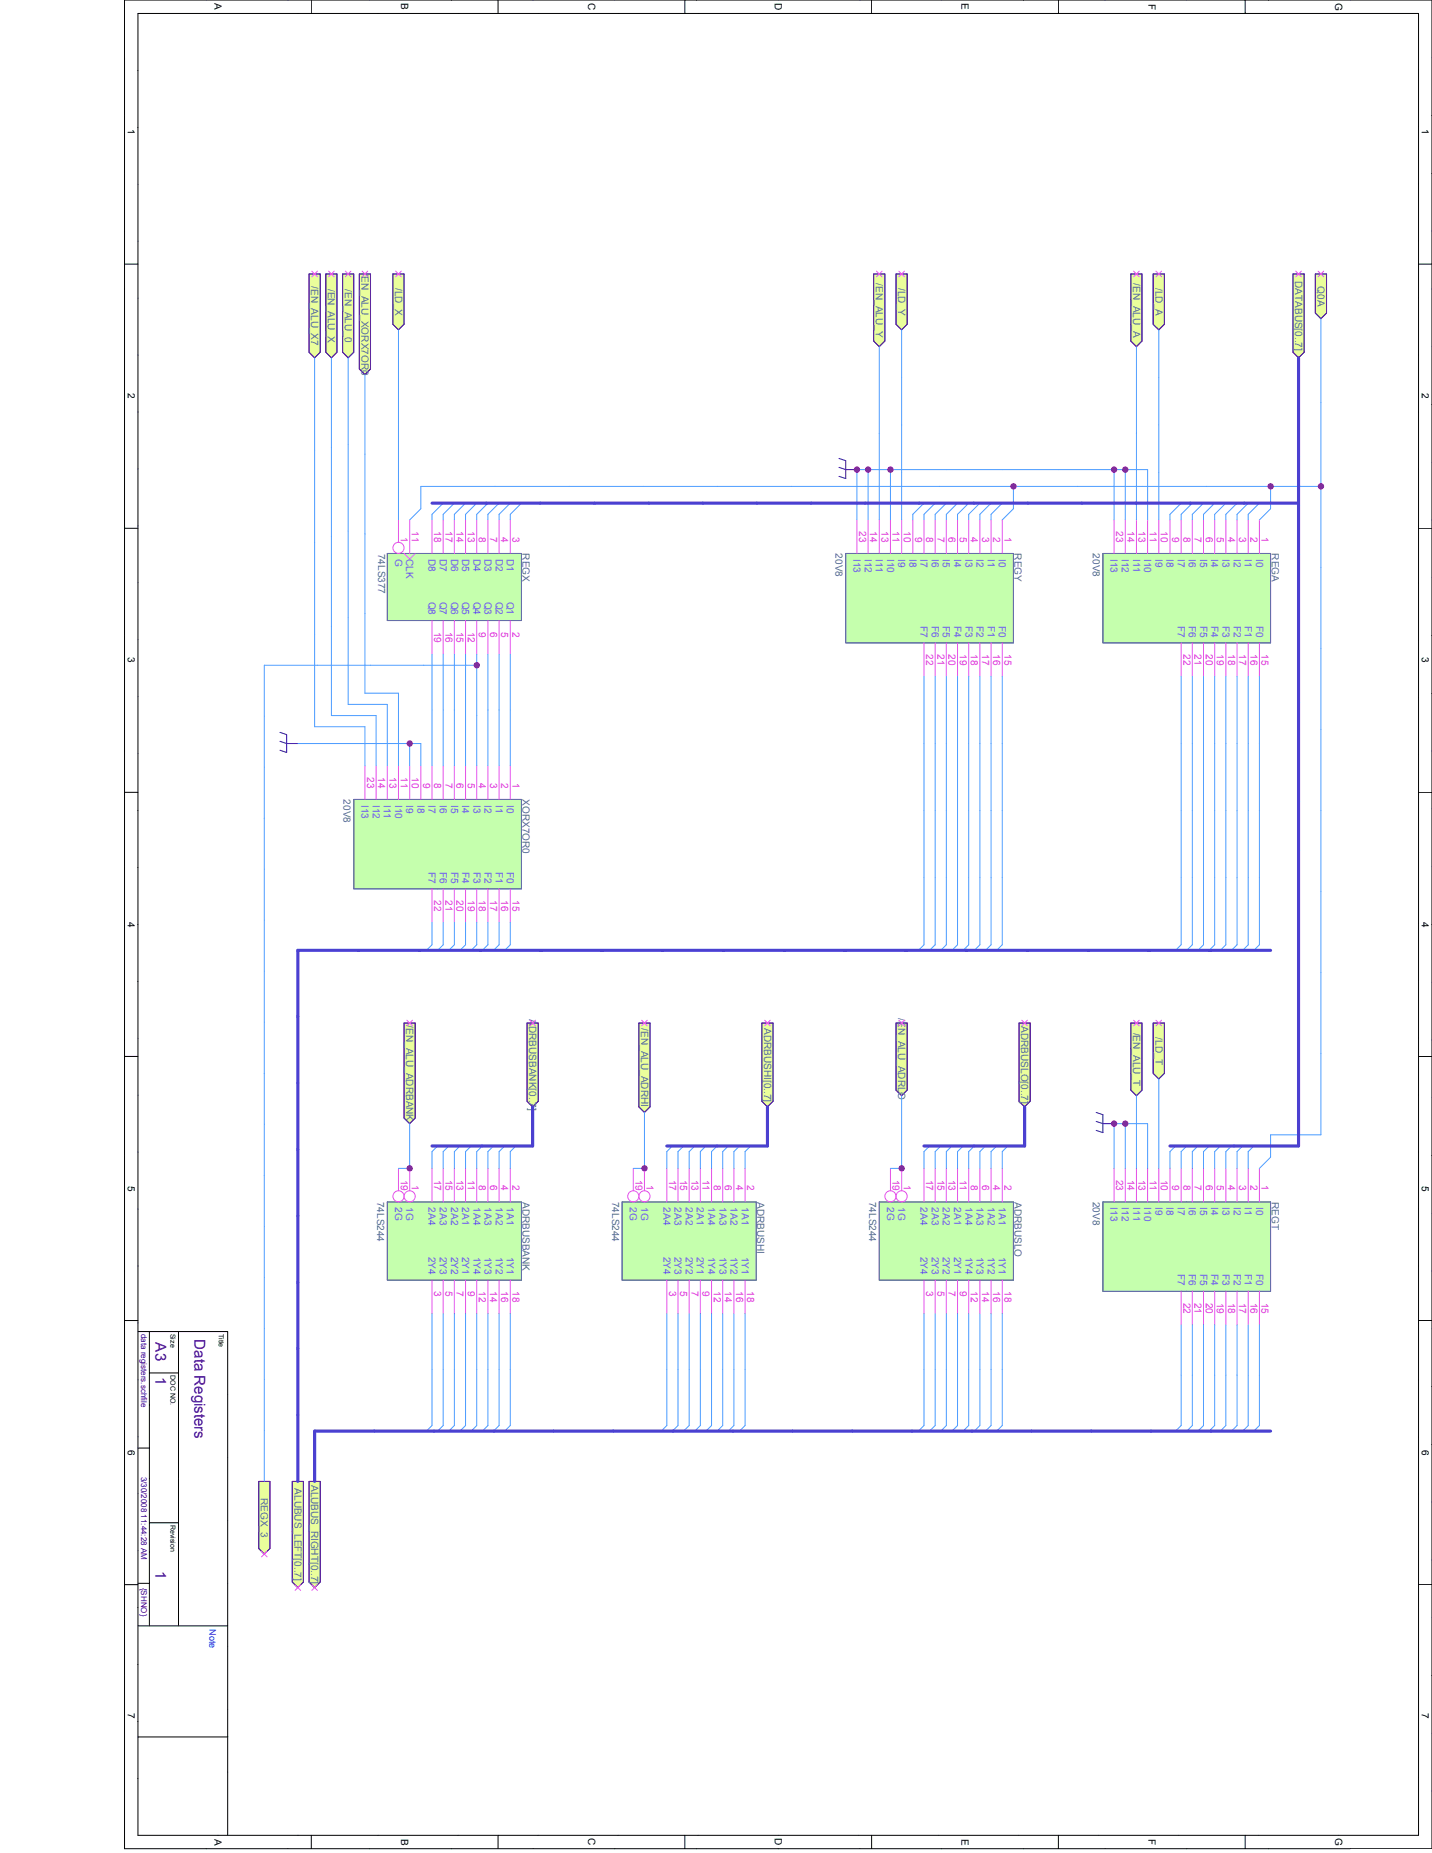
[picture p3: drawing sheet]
<svg xmlns="http://www.w3.org/2000/svg" width="216mm" height="279mm" viewBox="0 0 216 279" stroke-linecap="round" stroke-linejoin="round" font-family="sans-serif">
<g fill="none" stroke="#000" stroke-width=".15">
<path d="M18.8 0h197.1v278.8h-197.1zM20.8 2h193.1v274.7h-193.1zM46.9 0v2M75.1 0v2M103.3 0v2M131.4 0v2M159.6 0v2M187.7 0v2M18.8 39.8h2M213.9 39.8h2M18.8 79.7h2M213.9 79.7h2"/>
<path d="M18.8 119.5h2M213.9 119.5h2M18.8 159.3h2M213.9 159.3h2M18.8 199.1h2M213.9 199.1h2M20.8 200.8h13.5v75.9M20.8 218.3h1.7M22.5 200.8v44.3M22.5 207h4.4M26.9 200.8v44.3M18.8 238.9h2"/>
<path d="M20.8 238.7h1.7M22.5 229.6h4.4M213.9 238.9h2M20.8 245.1h13.5M20.8 261.9h13.6M46.9 276.7v2.1M75.1 276.7v2.1M103.3 276.7v2.1M131.4 276.7v2.1M159.6 276.7v2.1M187.7 276.7v2.1"/>
</g>
<path d="M22.5 245.1h.1M26.9 245.1h.1" fill="none" stroke="#31b34f" stroke-width=".15"/>
<path d="M166.3 83.5h25.3v13.4h-25.3z" fill-rule="evenodd" fill="#c5ffad"/>
<path d="M166.3 83.5h25.3v13.4h-25.3z" fill="none" stroke="#636ea1" stroke-width=".15"/>
<g fill="none" stroke="#e54fff" stroke-width=".15">
<path d="M168 78.4v5.1M169.7 78.4v5.1M171.3 78.4v5.1M173 78.4v5.1M174.7 78.4v5.1M176.4 78.4v5.1M178.1 78.4v5.1M179.8 78.4v5.1M181.5 78.4v5.1M183.1 78.4v5.1M184.8 78.4v5.1M186.5 78.4v5.1"/>
<path d="M188.2 78.4v5.1M189.9 78.4v5.1M178.1 96.9v5.1M179.8 96.9v5.1M181.5 96.9v5.1M183.1 96.9v5.1M184.8 96.9v5.1M186.5 96.9v5.1M188.2 96.9v5.1M189.9 96.9v5.1"/>
</g>
<path d="M127.5 83.5h25.3v13.4h-25.3z" fill-rule="evenodd" fill="#c5ffad"/>
<path d="M127.5 83.5h25.3v13.4h-25.3z" fill="none" stroke="#636ea1" stroke-width=".15"/>
<g fill="none" stroke="#e54fff" stroke-width=".15">
<path d="M129.2 78.4v5.1M130.9 78.4v5.1M132.6 78.4v5.1M134.3 78.4v5.1M135.9 78.4v5.1M137.6 78.4v5.1M139.3 78.4v5.1M141 78.4v5.1M142.7 78.4v5.1M144.4 78.4v5.1M146 78.4v5.1M147.7 78.4v5.1"/>
<path d="M149.4 78.4v5.1M151.1 78.4v5.1M139.3 96.9v5.1M141 96.9v5.1M142.7 96.9v5.1M144.4 96.9v5.1M146 96.9v5.1M147.7 96.9v5.1M149.4 96.9v5.1M151.1 96.9v5.1"/>
</g>
<path d="M166.3 181.2h25.3v13.5h-25.3z" fill-rule="evenodd" fill="#c5ffad"/>
<path d="M166.3 181.2h25.3v13.5h-25.3z" fill="none" stroke="#636ea1" stroke-width=".15"/>
<g fill="none" stroke="#e54fff" stroke-width=".15">
<path d="M168 176.2v5M169.7 176.2v5M171.3 176.2v5M173 176.2v5M174.7 176.2v5M176.4 176.2v5M178.1 176.2v5M179.8 176.2v5M181.5 176.2v5M183.1 176.2v5M184.8 176.2v5M186.5 176.2v5"/>
<path d="M188.2 176.2v5M189.9 176.2v5M178.1 194.7v5.1M179.8 194.7v5.1M181.5 194.7v5.1M183.1 194.7v5.1M184.8 194.7v5.1M186.5 194.7v5.1M188.2 194.7v5.1M189.9 194.7v5.1"/>
</g>
<path d="M132.6 181.2h20.2v11.8h-20.2z" fill-rule="evenodd" fill="#c5ffad"/>
<path d="M132.6 181.2h20.2v11.8h-20.2z" fill="none" stroke="#636ea1" stroke-width=".15"/>
<g fill="none" stroke="#e54fff" stroke-width=".15">
<path d="M134.3 176.2v3.3M135.9 176.2v3.3M139.3 176.2v5M141 176.2v5M142.7 176.2v5M144.4 176.2v5M146 176.2v5M147.7 176.2v5M149.4 176.2v5M151.1 176.2v5M139.3 193v5.1M141 193v5.1"/>
<path d="M142.7 193v5.1M144.4 193v5.1M146 193v5.1M147.7 193v5.1M149.4 193v5.1M151.1 193v5.1"/>
<circle cx="134.3" cy="180.4" r=".84"/>
<circle cx="135.9" cy="180.4" r=".84"/>
</g>
<path d="M93.8 181.2h20.2v11.8h-20.2z" fill-rule="evenodd" fill="#c5ffad"/>
<path d="M93.8 181.2h20.2v11.8h-20.2z" fill="none" stroke="#636ea1" stroke-width=".15"/>
<g fill="none" stroke="#e54fff" stroke-width=".15">
<path d="M95.5 176.2v3.3M97.2 176.2v3.3M100.5 176.2v5M102.2 176.2v5M103.9 176.2v5M105.6 176.2v5M107.3 176.2v5M109 176.2v5M110.6 176.2v5M112.3 176.2v5M100.5 193v5.1M102.2 193v5.1"/>
<path d="M103.9 193v5.1M105.6 193v5.1M107.3 193v5.1M109 193v5.1M110.6 193v5.1M112.3 193v5.1"/>
<circle cx="95.5" cy="180.4" r=".84"/>
<circle cx="97.2" cy="180.4" r=".84"/>
</g>
<path d="M58.4 181.2h20.2v11.8h-20.2z" fill-rule="evenodd" fill="#c5ffad"/>
<path d="M58.4 181.2h20.2v11.8h-20.2z" fill="none" stroke="#636ea1" stroke-width=".15"/>
<g fill="none" stroke="#e54fff" stroke-width=".15">
<path d="M60.1 176.2v3.3M61.8 176.2v3.3M65.1 176.2v5M66.8 176.2v5M68.5 176.2v5M70.2 176.2v5M71.9 176.2v5M73.6 176.2v5M75.2 176.2v5M76.9 176.2v5M65.1 193v5.1M66.8 193v5.1"/>
<path d="M68.5 193v5.1M70.2 193v5.1M71.9 193v5.1M73.6 193v5.1M75.2 193v5.1M76.9 193v5.1"/>
<circle cx="60.1" cy="180.4" r=".84"/>
<circle cx="61.8" cy="180.4" r=".84"/>
</g>
<path d="M58.4 83.5h20.2v10.1h-20.2z" fill-rule="evenodd" fill="#c5ffad"/>
<path d="M58.4 83.5h20.2v10.1h-20.2z" fill="none" stroke="#636ea1" stroke-width=".15"/>
<g fill="none" stroke="#e54fff" stroke-width=".15">
<path d="M60.1 78.4v3.4M61.8 78.4v5.1M65.1 78.4v5.1M66.8 78.4v5.1M68.5 78.4v5.1M70.2 78.4v5.1M71.9 78.4v5.1M73.6 78.4v5.1M75.2 78.4v5.1M76.9 78.4v5.1M60.9 83.5l.9 .8 .8-.8M65.1 93.6v5"/>
<path d="M66.8 93.6v5M68.5 93.6v5M70.2 93.6v5M71.9 93.6v5M73.6 93.6v5M75.2 93.6v5M76.9 93.6v5"/>
<circle cx="60.1" cy="82.6" r=".84"/>
</g>
<path d="M53.3 120.5h25.3v13.5h-25.3z" fill-rule="evenodd" fill="#c5ffad"/>
<path d="M53.3 120.5h25.3v13.5h-25.3z" fill="none" stroke="#636ea1" stroke-width=".15"/>
<g fill="none" stroke="#e54fff" stroke-width=".15">
<path d="M55 115.5v5M56.7 115.5v5M58.4 115.5v5M60.1 115.5v5M61.8 115.5v5M63.4 115.5v5M65.1 115.5v5M66.8 115.5v5M68.5 115.5v5M70.2 115.5v5M71.9 115.5v5M73.6 115.5v5"/>
<path d="M75.2 115.5v5M76.9 115.5v5M65.1 134v5.1M66.8 134v5.1M68.5 134v5.1M70.2 134v5.1M71.9 134v5.1M73.6 134v5.1M75.2 134v5.1M76.9 134v5.1"/>
</g>
<path d="M173.9 41.3h1.7v7.6l-.9 .8-.8-.8z" fill-rule="evenodd" fill="#eafe9b"/>
<path d="M173.9 41.3h1.7v7.6l-.9 .8-.8-.8z" fill="none" stroke="#58209d" stroke-width=".15"/>
<path d="M174.3 40.9l.8 .8M175.1 40.9l-.8 .8" fill="none" stroke="#e54fff" stroke-width=".15"/>
<path d="M135.1 41.3h1.7v7.6l-.9 .8-.8-.8z" fill-rule="evenodd" fill="#eafe9b"/>
<path d="M135.1 41.3h1.7v7.6l-.9 .8-.8-.8z" fill="none" stroke="#58209d" stroke-width=".15"/>
<path d="M135.5 40.9l.9 .8M136.4 40.9l-.9 .8" fill="none" stroke="#e54fff" stroke-width=".15"/>
<path d="M59.2 41.3h1.7v7.6l-.8 .8-.9-.8z" fill-rule="evenodd" fill="#eafe9b"/>
<path d="M59.2 41.3h1.7v7.6l-.8 .8-.9-.8z" fill="none" stroke="#58209d" stroke-width=".15"/>
<path d="M59.7 40.9l.8 .8M60.5 40.9l-.8 .8" fill="none" stroke="#e54fff" stroke-width=".15"/>
<path d="M170.5 41.3h1.7v10.1l-.9 .9-.8-.9z" fill-rule="evenodd" fill="#eafe9b"/>
<path d="M170.5 41.3h1.7v10.1l-.9 .9-.8-.9z" fill="none" stroke="#58209d" stroke-width=".15"/>
<path d="M170.9 40.9l.9 .8M171.8 40.9l-.9 .8" fill="none" stroke="#e54fff" stroke-width=".15"/>
<path d="M131.7 41.3h1.7v10.1l-.8 .9-.9-.9z" fill-rule="evenodd" fill="#eafe9b"/>
<path d="M131.7 41.3h1.7v10.1l-.8 .9-.9-.9z" fill="none" stroke="#58209d" stroke-width=".15"/>
<path d="M132.1 40.9l.9 .8M133 40.9l-.9 .8" fill="none" stroke="#e54fff" stroke-width=".15"/>
<path d="M170.5 154.3h1.7v10.1l-.9 .8-.8-.8z" fill-rule="evenodd" fill="#eafe9b"/>
<path d="M170.5 154.3h1.7v10.1l-.9 .8-.8-.8z" fill="none" stroke="#58209d" stroke-width=".15"/>
<path d="M170.9 153.8l.9 .9M171.8 153.8l-.9 .9" fill="none" stroke="#e54fff" stroke-width=".15"/>
<path d="M135.1 154.3h1.7v10.1l-.9 .8-.8-.8z" fill-rule="evenodd" fill="#eafe9b"/>
<path d="M135.1 154.3h1.7v10.1l-.9 .8-.8-.8z" fill="none" stroke="#58209d" stroke-width=".15"/>
<path d="M135.5 153.8l.9 .9M136.4 153.8l-.9 .9" fill="none" stroke="#e54fff" stroke-width=".15"/>
<path d="M96.3 154.3h1.7v12.6l-.8 .8-.9-.8z" fill-rule="evenodd" fill="#eafe9b"/>
<path d="M96.3 154.3h1.7v12.6l-.8 .8-.9-.8z" fill="none" stroke="#58209d" stroke-width=".15"/>
<path d="M96.7 153.8l.9 .9M97.6 153.8l-.9 .9" fill="none" stroke="#e54fff" stroke-width=".15"/>
<path d="M60.9 154.3h1.7v14.3l-.8 .8-.9-.8z" fill-rule="evenodd" fill="#eafe9b"/>
<path d="M60.9 154.3h1.7v14.3l-.8 .8-.9-.8z" fill="none" stroke="#58209d" stroke-width=".15"/>
<path d="M61.3 153.8l.9 .9M62.2 153.8l-.9 .9" fill="none" stroke="#e54fff" stroke-width=".15"/>
<path d="M173.9 154.3h1.7v7.5l-.9 .9-.8-.9z" fill-rule="evenodd" fill="#eafe9b"/>
<path d="M173.9 154.3h1.7v7.5l-.9 .9-.8-.9z" fill="none" stroke="#58209d" stroke-width=".15"/>
<path d="M174.3 153.8l.8 .9M175.1 153.8l-.8 .9" fill="none" stroke="#e54fff" stroke-width=".15"/>
<path d="M126.5 70.5l1 .3h1.7M126.5 69.1l1 .4v2.7l-1-.4M165.3 169.1l1 .3h1.7M165.3 167.7l1 .4v2.7l-1-.4" fill="none" stroke="#181a93" stroke-width=".15"/>
<path d="M46.6 223.4h1.7v15.1l-.9 .9-.8-.9z" fill-rule="evenodd" fill="#eafe9b"/>
<path d="M46.6 223.4h1.7v15.1l-.9 .9-.8-.9z" fill="none" stroke="#58209d" stroke-width=".15"/>
<path d="M47 239l.9 .8M47.9 239l-.9 .8" fill="none" stroke="#e54fff" stroke-width=".15"/>
<path d="M198.3 41.3h1.7v5.9l-.8 .9-.9-.9z" fill-rule="evenodd" fill="#eafe9b"/>
<path d="M198.3 41.3h1.7v5.9l-.8 .9-.9-.9z" fill="none" stroke="#58209d" stroke-width=".15"/>
<path d="M198.7 40.9l.9 .8M199.6 40.9l-.9 .8" fill="none" stroke="#e54fff" stroke-width=".15"/>
<path d="M46.6 41.3h1.7v11.8l-.9 .9-.8-.9z" fill-rule="evenodd" fill="#eafe9b"/>
<path d="M46.6 41.3h1.7v11.8l-.9 .9-.8-.9z" fill="none" stroke="#58209d" stroke-width=".15"/>
<path d="M47 40.9l.9 .8M47.9 40.9l-.9 .8" fill="none" stroke="#e54fff" stroke-width=".15"/>
<path d="M54.2 41.3h1.7v14.3l-.9 .9-.8-.9z" fill-rule="evenodd" fill="#eafe9b"/>
<path d="M54.2 41.3h1.7v14.3l-.9 .9-.8-.9z" fill="none" stroke="#58209d" stroke-width=".15"/>
<path d="M54.6 40.9l.8 .8M55.4 40.9l-.8 .8" fill="none" stroke="#e54fff" stroke-width=".15"/>
<path d="M49.1 41.3h1.7v11.8l-.8 .9-.9-.9z" fill-rule="evenodd" fill="#eafe9b"/>
<path d="M49.1 41.3h1.7v11.8l-.8 .9-.9-.9z" fill="none" stroke="#58209d" stroke-width=".15"/>
<path d="M49.5 40.9l.9 .8M50.4 40.9l-.9 .8" fill="none" stroke="#e54fff" stroke-width=".15"/>
<path d="M51.7 41.3h1.6v11.8l-.8 .9-.8-.9z" fill-rule="evenodd" fill="#eafe9b"/>
<path d="M51.7 41.3h1.6v11.8l-.8 .9-.8-.9z" fill="none" stroke="#58209d" stroke-width=".15"/>
<path d="M52.1 40.9l.8 .8M52.9 40.9l-.8 .8" fill="none" stroke="#e54fff" stroke-width=".15"/>
<path d="M42.2 111.8l1 .3h1.7M42.2 110.4l1 .4v2.7l-1-.4" fill="none" stroke="#181a93" stroke-width=".15"/>
<path d="M44.1 223.4h1.6v15.1l-.8 .9-.8-.9z" fill-rule="evenodd" fill="#eafe9b"/>
<path d="M44.1 223.4h1.6v15.1l-.8 .9-.8-.9z" fill="none" stroke="#58209d" stroke-width=".15"/>
<path d="M44.5 239l.8 .8M45.3 239l-.8 .8" fill="none" stroke="#e54fff" stroke-width=".15"/>
<path d="M39 223.4h1.7v10.1l-.9 .8-.8-.8z" fill-rule="evenodd" fill="#eafe9b"/>
<path d="M39 223.4h1.7v10.1l-.9 .8-.8-.8z" fill="none" stroke="#58209d" stroke-width=".15"/>
<path d="M39.4 233.9l.9 .8M40.3 233.9l-.9 .8" fill="none" stroke="#e54fff" stroke-width=".15"/>
<path d="M194.9 41.3h1.7v11.8l-.8 .9-.9-.9z" fill-rule="evenodd" fill="#eafe9b"/>
<path d="M194.9 41.3h1.7v11.8l-.8 .9-.9-.9z" fill="none" stroke="#58209d" stroke-width=".15"/>
<path d="M195.4 40.9l.8 .8M196.2 40.9l-.8 .8" fill="none" stroke="#e54fff" stroke-width=".15"/>
<path d="M79.5 154.3h1.6v11.8l-.8 .8-.8-.8z" fill-rule="evenodd" fill="#eafe9b"/>
<path d="M79.5 154.3h1.6v11.8l-.8 .8-.8-.8z" fill="none" stroke="#58209d" stroke-width=".15"/>
<path d="M79.9 153.8l.8 .9M80.7 153.8l-.8 .9" fill="none" stroke="#e54fff" stroke-width=".15"/>
<path d="M114.9 154.3h1.7v11.8l-.9 .8-.8-.8z" fill-rule="evenodd" fill="#eafe9b"/>
<path d="M114.9 154.3h1.7v11.8l-.9 .8-.8-.8z" fill="none" stroke="#58209d" stroke-width=".15"/>
<path d="M115.3 153.8l.8 .9M116.1 153.8l-.8 .9" fill="none" stroke="#e54fff" stroke-width=".15"/>
<path d="M153.6 154.3h1.7v11.8l-.8 .8-.9-.8z" fill-rule="evenodd" fill="#eafe9b"/>
<path d="M153.6 154.3h1.7v11.8l-.8 .8-.9-.8z" fill="none" stroke="#58209d" stroke-width=".15"/>
<path d="M154.1 153.8l.8 .9M154.9 153.8l-.8 .9" fill="none" stroke="#e54fff" stroke-width=".15"/>
<g fill="none" stroke="#4b9cff" stroke-width=".15">
<path d="M47.4 54v55.6h7.6v5.9M50 54v53.9h6.7v7.6M52.5 54v52.2h5.9v9.3M55 56.5v48h5.1v11M60.1 49.7v28.7M132.6 52.3v26.1M135.9 49.7v28.7M171.3 52.3v26.1M174.7 49.7v28.7M199.2 48.1v123h-7.6v3.4l-1.7 1.7M66.8 75.9l-1.7 1.7v.8M68.5 75.9l-1.7 1.7v.8"/>
<path d="M70.2 75.9l-1.7 1.7v.8M71.9 75.9l-1.7 1.7v.8M73.6 75.9l-1.7 1.7v.8M75.2 75.9l-1.6 1.7v.8M76.9 75.9l-1.7 1.7v.8M78.6 75.9l-1.7 1.7v.8M129.2 78.4v-7.6h43.8v7.6M130.9 70.8v7.6M134.3 70.8v7.6M139.3 75.9l-1.7 1.7v.8M141 75.9l-1.7 1.7v.8M142.7 75.9l-1.7 1.7v.8"/>
<path d="M144.4 75.9l-1.7 1.7v.8M146 75.9l-1.6 1.7v.8M147.7 75.9l-1.7 1.7v.8M149.4 75.9l-1.7 1.7v.8M151.1 75.9l-1.7 1.7v.8M152.8 73.3v3.4l-1.7 1.7M168 70.8v7.6M169.7 70.8v7.6M178.1 75.9l-1.7 1.7v.8M179.8 75.9l-1.7 1.7v.8M181.5 75.9l-1.7 1.7v.8M183.1 75.9l-1.6 1.7v.8"/>
<path d="M184.8 75.9l-1.7 1.7v.8M186.5 75.9l-1.7 1.7v.8M188.2 75.9l-1.7 1.7v.8M189.9 75.9l-1.7 1.7v.8M191.6 73.3v3.4l-1.7 1.7M199.2 73.3h-135.8v3.4l-1.6 1.7M65.1 98.6v16.9M66.8 98.6v16.9M68.5 98.6v16.9M70.2 98.6v16.9M71.9 98.6v16.9M73.6 98.6v16.9"/>
<path d="M75.2 98.6v16.9M76.9 98.6v16.9M44.9 112.1h18.5v3.4M61.8 112.1v3.4M71.9 100.3h-32.1v123.1M139.3 102v40.5l-.8 .8M141 102v40.5l-.8 .8M142.7 102v40.5l-.9 .8M144.4 102v40.5l-.9 .8M146 102v40.5l-.8 .8M147.7 102v40.5l-.8 .8M149.4 102v40.5l-.8 .8"/>
<path d="M151.1 102v40.5l-.8 .8M178.1 102v40.5l-.9 .8M179.8 102v40.5l-.9 .8M181.5 102v40.5l-.9 .8M183.1 102v40.5l-.8 .8M184.8 102v40.5l-.8 .8M186.5 102v40.5l-.8 .8M188.2 102v40.5l-.8 .8M189.9 102v40.5l-.9 .8M65.1 139.1v3.4l-.8 .8M66.8 139.1v3.4l-.8 .8M68.5 139.1v3.4l-.8 .8"/>
<path d="M70.2 139.1v3.4l-.8 .8M71.9 139.1v3.4l-.9 .8M73.6 139.1v3.4l-.9 .8M75.2 139.1v3.4l-.8 .8M76.9 139.1v3.4l-.8 .8M61.8 169.4v6.8h-1.7M66 172.8l-.9 .8v2.6M67.7 172.8l-.9 .8v2.6M69.4 172.8l-.9 .8v2.6M71 172.8l-.8 .8v2.6M72.7 172.8l-.8 .8v2.6M74.4 172.8l-.8 .8v2.6"/>
<path d="M76.1 172.8l-.9 .8v2.6M77.8 172.8l-.9 .8v2.6M97.2 167.7v8.5h-1.7M101.4 172.8l-.9 .8v2.6M103.1 172.8l-.9 .8v2.6M104.8 172.8l-.9 .8v2.6M106.4 172.8l-.8 .8v2.6M108.1 172.8l-.8 .8v2.6M109.8 172.8l-.8 .8v2.6M111.5 172.8l-.9 .8v2.6M113.2 172.8l-.9 .8v2.6M135.9 165.2v11h-1.6"/>
<path d="M140.2 172.8l-.9 .8v2.6M141.8 172.8l-.8 .8v2.6M143.5 172.8l-.8 .8v2.6M145.2 172.8l-.8 .8v2.6M146.9 172.8l-.9 .8v2.6M148.6 172.8l-.9 .8v2.6M150.3 172.8l-.9 .8v2.6M152 172.8l-.9 .8v2.6M168 176.2v-6.8h5v6.8M169.7 169.4v6.8M171.3 165.2v11M174.7 162.7v13.5"/>
<path d="M177.2 172.8l-.8 .8v2.6M178.9 172.8l-.8 .8v2.6M180.6 172.8l-.8 .8v2.6M182.3 172.8l-.8 .8v2.6M184 172.8l-.9 .8v2.6M185.7 172.8l-.9 .8v2.6M187.4 172.8l-.9 .8v2.6M189 172.8l-.8 .8v2.6M65.1 198.1v16.8l-.8 .9M66.8 198.1v16.8l-.8 .9M68.5 198.1v16.8l-.8 .9M70.2 198.1v16.8l-.8 .9"/>
<path d="M71.9 198.1v16.8l-.9 .9M73.6 198.1v16.8l-.9 .9M75.2 198.1v16.8l-.8 .9M76.9 198.1v16.8l-.8 .9M100.5 198.1v16.8l-.8 .9M102.2 198.1v16.8l-.8 .9M103.9 198.1v16.8l-.8 .9M105.6 198.1v16.8l-.8 .9M107.3 198.1v16.8l-.9 .9M109 198.1v16.8l-.9 .9M110.6 198.1v16.8l-.8 .9M112.3 198.1v16.8l-.8 .9"/>
<path d="M139.3 198.1v16.8l-.8 .9M141 198.1v16.8l-.8 .9M142.7 198.1v16.8l-.9 .9M144.4 198.1v16.8l-.9 .9M146 198.1v16.8l-.8 .9M147.7 198.1v16.8l-.8 .9M149.4 198.1v16.8l-.8 .9M151.1 198.1v16.8l-.8 .9M178.1 199.8v15.1l-.9 .9M179.8 199.8v15.1l-.9 .9M181.5 199.8v15.1l-.9 .9M183.1 199.8v15.1l-.8 .9"/>
<path d="M184.8 199.8v15.1l-.8 .9M186.5 199.8v15.1l-.8 .9M188.2 199.8v15.1l-.8 .9M189.9 199.8v15.1l-.9 .9"/>
</g>
<path d="M195.8 54v118.8h-19.4M65.1 75.9h130.7M191.6 143.3h-146.7v80.1M80.3 166.9v5.9h-15.2M115.7 166.9v5.9h-15.2M154.5 166.9v5.9h-15.2M191.6 215.8h-144.2v7.6" fill="none" stroke="#4b40d0" stroke-width=".47"/>
<circle cx="152.8" cy="73.3" r=".4" fill="#bf0a85"/>
<circle cx="152.8" cy="73.3" r=".4" fill="none" stroke="#bf0a85" stroke-width=".15"/>
<circle cx="191.6" cy="73.3" r=".4" fill="#bf0a85"/>
<circle cx="191.6" cy="73.3" r=".4" fill="none" stroke="#bf0a85" stroke-width=".15"/>
<circle cx="199.2" cy="73.3" r=".4" fill="#bf0a85"/>
<circle cx="199.2" cy="73.3" r=".4" fill="none" stroke="#bf0a85" stroke-width=".15"/>
<circle cx="61.8" cy="176.2" r=".4" fill="#bf0a85"/>
<circle cx="61.8" cy="176.2" r=".4" fill="none" stroke="#bf0a85" stroke-width=".15"/>
<circle cx="97.2" cy="176.2" r=".4" fill="#bf0a85"/>
<circle cx="97.2" cy="176.2" r=".4" fill="none" stroke="#bf0a85" stroke-width=".15"/>
<circle cx="135.9" cy="176.2" r=".4" fill="#bf0a85"/>
<circle cx="135.9" cy="176.2" r=".4" fill="none" stroke="#bf0a85" stroke-width=".15"/>
<circle cx="169.7" cy="70.8" r=".4" fill="#bf0a85"/>
<circle cx="169.7" cy="70.8" r=".4" fill="none" stroke="#bf0a85" stroke-width=".15"/>
<circle cx="168" cy="70.8" r=".4" fill="#bf0a85"/>
<circle cx="168" cy="70.8" r=".4" fill="none" stroke="#bf0a85" stroke-width=".15"/>
<circle cx="134.3" cy="70.8" r=".4" fill="#bf0a85"/>
<circle cx="134.3" cy="70.8" r=".4" fill="none" stroke="#bf0a85" stroke-width=".15"/>
<circle cx="130.9" cy="70.8" r=".4" fill="#bf0a85"/>
<circle cx="130.9" cy="70.8" r=".4" fill="none" stroke="#bf0a85" stroke-width=".15"/>
<circle cx="129.2" cy="70.8" r=".4" fill="#bf0a85"/>
<circle cx="129.2" cy="70.8" r=".4" fill="none" stroke="#bf0a85" stroke-width=".15"/>
<circle cx="169.7" cy="169.4" r=".4" fill="#bf0a85"/>
<circle cx="169.7" cy="169.4" r=".4" fill="none" stroke="#bf0a85" stroke-width=".15"/>
<circle cx="168" cy="169.4" r=".4" fill="#bf0a85"/>
<circle cx="168" cy="169.4" r=".4" fill="none" stroke="#bf0a85" stroke-width=".15"/>
<circle cx="61.8" cy="112.1" r=".4" fill="#bf0a85"/>
<circle cx="61.8" cy="112.1" r=".4" fill="none" stroke="#bf0a85" stroke-width=".15"/>
<circle cx="71.9" cy="100.3" r=".4" fill="#bf0a85"/>
<circle cx="71.9" cy="100.3" r=".4" fill="none" stroke="#bf0a85" stroke-width=".15"/>
<g font-size="2.3" fill="#420084">
<text x="23.4" y="202.4" transform="rotate(90 23.4 202.4)">A3</text>
<text x="29.3" y="202" transform="rotate(90 29.3 202)">Data Registers</text>
<text x="23.4" y="207.7" transform="rotate(90 23.4 207.7)">1</text>
<text x="23.4" y="236.9" transform="rotate(90 23.4 236.9)">1</text>
</g>
<g font-size="1.5">
<text x="32.3" y=".5" transform="rotate(90 32.3 .5)">A</text>
<text x="60.5" y=".5" transform="rotate(90 60.5 .5)">B</text>
<text x="88.7" y=".5" transform="rotate(90 88.7 .5)">C</text>
<text x="116.8" y=".5" transform="rotate(90 116.8 .5)">D</text>
<text x="145" y=".5" transform="rotate(90 145 .5)">E</text>
<text x="173.1" y=".6" transform="rotate(90 173.1 .6)">F</text>
<text x="201.3" y=".4" transform="rotate(90 201.3 .4)">G</text>
<text x="19.3" y="19.5" transform="rotate(90 19.3 19.5)">1</text>
<text x="214.4" y="19.5" transform="rotate(90 214.4 19.5)">1</text>
<text x="19.3" y="59.3" transform="rotate(90 19.3 59.3)">2</text>
<text x="214.4" y="59.3" transform="rotate(90 214.4 59.3)">2</text>
<text x="19.3" y="99.1" transform="rotate(90 19.3 99.1)">3</text>
<text x="214.4" y="99.1" transform="rotate(90 214.4 99.1)">3</text>
<text x="19.3" y="139" transform="rotate(90 19.3 139)">4</text>
<text x="214.4" y="139" transform="rotate(90 214.4 139)">4</text>
<text x="19.3" y="178.8" transform="rotate(90 19.3 178.8)">5</text>
<text x="214.4" y="178.8" transform="rotate(90 214.4 178.8)">5</text>
<text x="19.3" y="218.6" transform="rotate(90 19.3 218.6)">6</text>
<text x="214.4" y="218.6" transform="rotate(90 214.4 218.6)">6</text>
<text x="19.3" y="258.2" transform="rotate(90 19.3 258.2)">7</text>
<text x="214.4" y="258.2" transform="rotate(90 214.4 258.2)">7</text>
<text x="32.3" y="277.2" transform="rotate(90 32.3 277.2)">A</text>
<text x="60.5" y="277.2" transform="rotate(90 60.5 277.2)">B</text>
<text x="88.7" y="277.2" transform="rotate(90 88.7 277.2)">C</text>
<text x="116.8" y="277.2" transform="rotate(90 116.8 277.2)">D</text>
<text x="145" y="277.2" transform="rotate(90 145 277.2)">E</text>
<text x="173.1" y="277.3" transform="rotate(90 173.1 277.3)">F</text>
<text x="201.3" y="277.2" transform="rotate(90 201.3 277.2)">G</text>
</g>
<g font-size="1.5" fill="#546e96">
<text x="54.5" y="41.2" transform="rotate(90 54.5 41.2)">/EN_ALU_XORX7OR0</text>
<text x="46.9" y="43.1" transform="rotate(90 46.9 43.1)">/EN_ALU_X7</text>
<text x="49.5" y="43.6" transform="rotate(90 49.5 43.6)">/EN_ALU_X</text>
<text x="52" y="43.6" transform="rotate(90 52 43.6)">/EN_ALU_0</text>
<text x="59.6" y="43.4" transform="rotate(90 59.6 43.4)">/LD_X</text>
<text x="132.1" y="42.7" transform="rotate(90 132.1 42.7)">/EN_ALU_Y</text>
<text x="135.4" y="43.4" transform="rotate(90 135.4 43.4)">/LD_Y</text>
<text x="170.8" y="42.7" transform="rotate(90 170.8 42.7)">/EN_ALU_A</text>
<text x="174.2" y="43.4" transform="rotate(90 174.2 43.4)">/LD_A</text>
<text x="195.3" y="42.4" transform="rotate(90 195.3 42.4)">DATABUS[0..7]</text>
<text x="198.6" y="43.2" transform="rotate(90 198.6 43.2)">Q0A</text>
<text x="57" y="83.5" transform="rotate(90 57 83.5)">74LS377</text>
<text x="78.8" y="83.5" transform="rotate(90 78.8 83.5)">REGX</text>
<text x="126" y="83.5" transform="rotate(90 126 83.5)">20V8</text>
<text x="153" y="83.5" transform="rotate(90 153 83.5)">REGY</text>
<text x="164.8" y="83.5" transform="rotate(90 164.8 83.5)">20V8</text>
<text x="191.7" y="83.5" transform="rotate(90 191.7 83.5)">REGA</text>
<text x="51.8" y="120.5" transform="rotate(90 51.8 120.5)">20V8</text>
<text x="78.8" y="120.5" transform="rotate(90 78.8 120.5)">XORX7OR0</text>
<text x="61.2" y="154.6" transform="rotate(90 61.2 154.6)">/EN_ALU_ADRBANK</text>
<text x="79.8" y="153.7" transform="rotate(90 79.8 153.7)">ADRBUSBANK[0..7]</text>
<text x="96.6" y="155.1" transform="rotate(90 96.6 155.1)">/EN_ALU_ADRHI</text>
<text x="115.2" y="155" transform="rotate(90 115.2 155)">ADRBUSHI[0..7]</text>
<text x="135.4" y="153.6" transform="rotate(90 135.4 153.6)">/EN_ALU_ADRLO</text>
<text x="154" y="154.7" transform="rotate(90 154 154.7)">ADRBUSLO[0..7]</text>
<text x="170.8" y="155.7" transform="rotate(90 170.8 155.7)">/EN_ALU_T</text>
<text x="174.2" y="156.4" transform="rotate(90 174.2 156.4)">/LD_T</text>
<text x="56.9" y="181.2" transform="rotate(90 56.9 181.2)">74LS244</text>
<text x="78.8" y="181.2" transform="rotate(90 78.8 181.2)">ADRBUSBANK</text>
<text x="92.3" y="181.2" transform="rotate(90 92.3 181.2)">74LS244</text>
<text x="114.2" y="181.2" transform="rotate(90 114.2 181.2)">ADRBUSHI</text>
<text x="131" y="181.2" transform="rotate(90 131 181.2)">74LS244</text>
<text x="153" y="181.2" transform="rotate(90 153 181.2)">ADRBUSLO</text>
<text x="164.8" y="181.2" transform="rotate(90 164.8 181.2)">20V8</text>
<text x="191.7" y="181.2" transform="rotate(90 191.7 181.2)">REGT</text>
<text x="39.3" y="225.9" transform="rotate(90 39.3 225.9)">REGX_3</text>
<text x="44.4" y="224.4" transform="rotate(90 44.4 224.4)">ALUBUS_LEFT[0..7]</text>
<text x="46.9" y="223.9" transform="rotate(90 46.9 223.9)">ALUBUS_RIGHT[0..7]</text>
</g>
<g font-size="1.5" fill="#df38af">
<text x="60.4" y="80.9" transform="rotate(90 60.4 80.9)">1</text>
<text x="62.1" y="80.1" transform="rotate(90 62.1 80.1)">11</text>
<text x="65.5" y="80.1" transform="rotate(90 65.5 80.1)">18</text>
<text x="67.2" y="80.1" transform="rotate(90 67.2 80.1)">17</text>
<text x="68.8" y="80.1" transform="rotate(90 68.8 80.1)">14</text>
<text x="70.5" y="80.1" transform="rotate(90 70.5 80.1)">13</text>
<text x="72.2" y="80.9" transform="rotate(90 72.2 80.9)">8</text>
<text x="73.9" y="80.9" transform="rotate(90 73.9 80.9)">7</text>
<text x="75.6" y="80.9" transform="rotate(90 75.6 80.9)">4</text>
<text x="77.3" y="80.9" transform="rotate(90 77.3 80.9)">3</text>
<text x="129.5" y="80.1" transform="rotate(90 129.5 80.1)">23</text>
<text x="131.2" y="80.1" transform="rotate(90 131.2 80.1)">14</text>
<text x="132.9" y="80.1" transform="rotate(90 132.9 80.1)">13</text>
<text x="134.6" y="80.1" transform="rotate(90 134.6 80.1)">11</text>
<text x="136.3" y="80.1" transform="rotate(90 136.3 80.1)">10</text>
<text x="138" y="80.9" transform="rotate(90 138 80.9)">9</text>
<text x="139.6" y="80.9" transform="rotate(90 139.6 80.9)">8</text>
<text x="141.3" y="80.9" transform="rotate(90 141.3 80.9)">7</text>
<text x="143" y="80.9" transform="rotate(90 143 80.9)">6</text>
<text x="144.7" y="80.9" transform="rotate(90 144.7 80.9)">5</text>
<text x="146.4" y="80.9" transform="rotate(90 146.4 80.9)">4</text>
<text x="148.1" y="80.9" transform="rotate(90 148.1 80.9)">3</text>
<text x="149.8" y="80.9" transform="rotate(90 149.8 80.9)">2</text>
<text x="151.4" y="80.9" transform="rotate(90 151.4 80.9)">1</text>
<text x="168.3" y="80.1" transform="rotate(90 168.3 80.1)">23</text>
<text x="170" y="80.1" transform="rotate(90 170 80.1)">14</text>
<text x="171.7" y="80.1" transform="rotate(90 171.7 80.1)">13</text>
<text x="173.4" y="80.1" transform="rotate(90 173.4 80.1)">11</text>
<text x="175" y="80.1" transform="rotate(90 175 80.1)">10</text>
<text x="176.7" y="80.9" transform="rotate(90 176.7 80.9)">9</text>
<text x="178.4" y="80.9" transform="rotate(90 178.4 80.9)">8</text>
<text x="180.1" y="80.9" transform="rotate(90 180.1 80.9)">7</text>
<text x="181.8" y="80.9" transform="rotate(90 181.8 80.9)">6</text>
<text x="183.5" y="80.9" transform="rotate(90 183.5 80.9)">5</text>
<text x="185.2" y="80.9" transform="rotate(90 185.2 80.9)">4</text>
<text x="186.8" y="80.9" transform="rotate(90 186.8 80.9)">3</text>
<text x="188.5" y="80.9" transform="rotate(90 188.5 80.9)">2</text>
<text x="190.2" y="80.9" transform="rotate(90 190.2 80.9)">1</text>
<text x="65.5" y="95.3" transform="rotate(90 65.5 95.3)">19</text>
<text x="67.2" y="95.3" transform="rotate(90 67.2 95.3)">16</text>
<text x="68.8" y="95.3" transform="rotate(90 68.8 95.3)">15</text>
<text x="70.5" y="95.3" transform="rotate(90 70.5 95.3)">12</text>
<text x="72.2" y="95.3" transform="rotate(90 72.2 95.3)">9</text>
<text x="73.9" y="95.3" transform="rotate(90 73.9 95.3)">6</text>
<text x="75.6" y="95.3" transform="rotate(90 75.6 95.3)">5</text>
<text x="77.3" y="95.3" transform="rotate(90 77.3 95.3)">2</text>
<text x="139.6" y="98.6" transform="rotate(90 139.6 98.6)">22</text>
<text x="141.3" y="98.6" transform="rotate(90 141.3 98.6)">21</text>
<text x="143" y="98.6" transform="rotate(90 143 98.6)">20</text>
<text x="144.7" y="98.6" transform="rotate(90 144.7 98.6)">19</text>
<text x="146.4" y="98.6" transform="rotate(90 146.4 98.6)">18</text>
<text x="148.1" y="98.6" transform="rotate(90 148.1 98.6)">17</text>
<text x="149.8" y="98.6" transform="rotate(90 149.8 98.6)">16</text>
<text x="151.4" y="98.6" transform="rotate(90 151.4 98.6)">15</text>
<text x="178.4" y="98.6" transform="rotate(90 178.4 98.6)">22</text>
<text x="180.1" y="98.6" transform="rotate(90 180.1 98.6)">21</text>
<text x="181.8" y="98.6" transform="rotate(90 181.8 98.6)">20</text>
<text x="183.5" y="98.6" transform="rotate(90 183.5 98.6)">19</text>
<text x="185.2" y="98.6" transform="rotate(90 185.2 98.6)">18</text>
<text x="186.8" y="98.6" transform="rotate(90 186.8 98.6)">17</text>
<text x="188.5" y="98.6" transform="rotate(90 188.5 98.6)">16</text>
<text x="190.2" y="98.6" transform="rotate(90 190.2 98.6)">15</text>
<text x="55.4" y="117.2" transform="rotate(90 55.4 117.2)">23</text>
<text x="57" y="117.2" transform="rotate(90 57 117.2)">14</text>
<text x="58.7" y="117.2" transform="rotate(90 58.7 117.2)">13</text>
<text x="60.4" y="117.2" transform="rotate(90 60.4 117.2)">11</text>
<text x="62.1" y="117.2" transform="rotate(90 62.1 117.2)">10</text>
<text x="63.8" y="118" transform="rotate(90 63.8 118)">9</text>
<text x="65.5" y="118" transform="rotate(90 65.5 118)">8</text>
<text x="67.2" y="118" transform="rotate(90 67.2 118)">7</text>
<text x="68.8" y="118" transform="rotate(90 68.8 118)">6</text>
<text x="70.5" y="118" transform="rotate(90 70.5 118)">5</text>
<text x="72.2" y="118" transform="rotate(90 72.2 118)">4</text>
<text x="73.9" y="118" transform="rotate(90 73.9 118)">3</text>
<text x="75.6" y="118" transform="rotate(90 75.6 118)">2</text>
<text x="77.3" y="118" transform="rotate(90 77.3 118)">1</text>
<text x="65.5" y="135.7" transform="rotate(90 65.5 135.7)">22</text>
<text x="67.2" y="135.7" transform="rotate(90 67.2 135.7)">21</text>
<text x="68.8" y="135.7" transform="rotate(90 68.8 135.7)">20</text>
<text x="70.5" y="135.7" transform="rotate(90 70.5 135.7)">19</text>
<text x="72.2" y="135.7" transform="rotate(90 72.2 135.7)">18</text>
<text x="73.9" y="135.7" transform="rotate(90 73.9 135.7)">17</text>
<text x="75.6" y="135.7" transform="rotate(90 75.6 135.7)">16</text>
<text x="77.3" y="135.7" transform="rotate(90 77.3 135.7)">15</text>
<text x="60.4" y="177.9" transform="rotate(90 60.4 177.9)">19</text>
<text x="62.1" y="178.7" transform="rotate(90 62.1 178.7)">1</text>
<text x="65.5" y="177.9" transform="rotate(90 65.5 177.9)">17</text>
<text x="67.2" y="177.9" transform="rotate(90 67.2 177.9)">15</text>
<text x="68.8" y="177.9" transform="rotate(90 68.8 177.9)">13</text>
<text x="70.5" y="177.9" transform="rotate(90 70.5 177.9)">11</text>
<text x="72.2" y="178.7" transform="rotate(90 72.2 178.7)">8</text>
<text x="73.9" y="178.7" transform="rotate(90 73.9 178.7)">6</text>
<text x="75.6" y="178.7" transform="rotate(90 75.6 178.7)">4</text>
<text x="77.3" y="178.7" transform="rotate(90 77.3 178.7)">2</text>
<text x="95.8" y="177.9" transform="rotate(90 95.8 177.9)">19</text>
<text x="97.5" y="178.7" transform="rotate(90 97.5 178.7)">1</text>
<text x="100.9" y="177.9" transform="rotate(90 100.9 177.9)">17</text>
<text x="102.6" y="177.9" transform="rotate(90 102.6 177.9)">15</text>
<text x="104.2" y="177.9" transform="rotate(90 104.2 177.9)">13</text>
<text x="105.9" y="177.9" transform="rotate(90 105.9 177.9)">11</text>
<text x="107.6" y="178.7" transform="rotate(90 107.6 178.7)">8</text>
<text x="109.3" y="178.7" transform="rotate(90 109.3 178.7)">6</text>
<text x="111" y="178.7" transform="rotate(90 111 178.7)">4</text>
<text x="112.7" y="178.7" transform="rotate(90 112.7 178.7)">2</text>
<text x="134.6" y="177.9" transform="rotate(90 134.6 177.9)">19</text>
<text x="136.3" y="178.7" transform="rotate(90 136.3 178.7)">1</text>
<text x="139.6" y="177.9" transform="rotate(90 139.6 177.9)">17</text>
<text x="141.3" y="177.9" transform="rotate(90 141.3 177.9)">15</text>
<text x="143" y="177.9" transform="rotate(90 143 177.9)">13</text>
<text x="144.7" y="177.9" transform="rotate(90 144.7 177.9)">11</text>
<text x="146.4" y="178.7" transform="rotate(90 146.4 178.7)">8</text>
<text x="148.1" y="178.7" transform="rotate(90 148.1 178.7)">6</text>
<text x="149.8" y="178.7" transform="rotate(90 149.8 178.7)">4</text>
<text x="151.4" y="178.7" transform="rotate(90 151.4 178.7)">2</text>
<text x="168.3" y="177.9" transform="rotate(90 168.3 177.9)">23</text>
<text x="170" y="177.9" transform="rotate(90 170 177.9)">14</text>
<text x="171.7" y="177.9" transform="rotate(90 171.7 177.9)">13</text>
<text x="173.4" y="177.9" transform="rotate(90 173.4 177.9)">11</text>
<text x="175" y="177.9" transform="rotate(90 175 177.9)">10</text>
<text x="176.7" y="178.7" transform="rotate(90 176.7 178.7)">9</text>
<text x="178.4" y="178.7" transform="rotate(90 178.4 178.7)">8</text>
<text x="180.1" y="178.7" transform="rotate(90 180.1 178.7)">7</text>
<text x="181.8" y="178.7" transform="rotate(90 181.8 178.7)">6</text>
<text x="183.5" y="178.7" transform="rotate(90 183.5 178.7)">5</text>
<text x="185.2" y="178.7" transform="rotate(90 185.2 178.7)">4</text>
<text x="186.8" y="178.7" transform="rotate(90 186.8 178.7)">3</text>
<text x="188.5" y="178.7" transform="rotate(90 188.5 178.7)">2</text>
<text x="190.2" y="178.7" transform="rotate(90 190.2 178.7)">1</text>
<text x="65.5" y="194.7" transform="rotate(90 65.5 194.7)">3</text>
<text x="67.2" y="194.7" transform="rotate(90 67.2 194.7)">5</text>
<text x="68.8" y="194.7" transform="rotate(90 68.8 194.7)">7</text>
<text x="70.5" y="194.7" transform="rotate(90 70.5 194.7)">9</text>
<text x="72.2" y="194.7" transform="rotate(90 72.2 194.7)">12</text>
<text x="73.9" y="194.7" transform="rotate(90 73.9 194.7)">14</text>
<text x="75.6" y="194.7" transform="rotate(90 75.6 194.7)">16</text>
<text x="77.3" y="194.7" transform="rotate(90 77.3 194.7)">18</text>
<text x="100.9" y="194.7" transform="rotate(90 100.9 194.7)">3</text>
<text x="102.6" y="194.7" transform="rotate(90 102.6 194.7)">5</text>
<text x="104.2" y="194.7" transform="rotate(90 104.2 194.7)">7</text>
<text x="105.9" y="194.7" transform="rotate(90 105.9 194.7)">9</text>
<text x="107.6" y="194.7" transform="rotate(90 107.6 194.7)">12</text>
<text x="109.3" y="194.7" transform="rotate(90 109.3 194.7)">14</text>
<text x="111" y="194.7" transform="rotate(90 111 194.7)">16</text>
<text x="112.7" y="194.7" transform="rotate(90 112.7 194.7)">18</text>
<text x="139.6" y="194.7" transform="rotate(90 139.6 194.7)">3</text>
<text x="141.3" y="194.7" transform="rotate(90 141.3 194.7)">5</text>
<text x="143" y="194.7" transform="rotate(90 143 194.7)">7</text>
<text x="144.7" y="194.7" transform="rotate(90 144.7 194.7)">9</text>
<text x="146.4" y="194.7" transform="rotate(90 146.4 194.7)">12</text>
<text x="148.1" y="194.7" transform="rotate(90 148.1 194.7)">14</text>
<text x="149.8" y="194.7" transform="rotate(90 149.8 194.7)">16</text>
<text x="151.4" y="194.7" transform="rotate(90 151.4 194.7)">18</text>
<text x="178.4" y="196.4" transform="rotate(90 178.4 196.4)">22</text>
<text x="180.1" y="196.4" transform="rotate(90 180.1 196.4)">21</text>
<text x="181.8" y="196.4" transform="rotate(90 181.8 196.4)">20</text>
<text x="183.5" y="196.4" transform="rotate(90 183.5 196.4)">19</text>
<text x="185.2" y="196.4" transform="rotate(90 185.2 196.4)">18</text>
<text x="186.8" y="196.4" transform="rotate(90 186.8 196.4)">17</text>
<text x="188.5" y="196.4" transform="rotate(90 188.5 196.4)">16</text>
<text x="190.2" y="196.4" transform="rotate(90 190.2 196.4)">15</text>
</g>
<g font-size="1.5" fill="#6a5afa">
<text x="59.6" y="84.3" transform="rotate(90 59.6 84.3)">G</text>
<text x="61.2" y="84.3" transform="rotate(90 61.2 84.3)">CLK</text>
<text x="64.6" y="84.3" transform="rotate(90 64.6 84.3)">D8</text>
<text x="66.3" y="84.3" transform="rotate(90 66.3 84.3)">D7</text>
<text x="68" y="84.3" transform="rotate(90 68 84.3)">D6</text>
<text x="69.7" y="84.3" transform="rotate(90 69.7 84.3)">D5</text>
<text x="71.4" y="84.3" transform="rotate(90 71.4 84.3)">D4</text>
<text x="73.1" y="84.3" transform="rotate(90 73.1 84.3)">D3</text>
<text x="74.7" y="84.3" transform="rotate(90 74.7 84.3)">D2</text>
<text x="76.4" y="84.3" transform="rotate(90 76.4 84.3)">D1</text>
<text x="128.7" y="84.3" transform="rotate(90 128.7 84.3)">I13</text>
<text x="130.4" y="84.3" transform="rotate(90 130.4 84.3)">I12</text>
<text x="132.1" y="84.3" transform="rotate(90 132.1 84.3)">I11</text>
<text x="133.7" y="84.3" transform="rotate(90 133.7 84.3)">I10</text>
<text x="135.4" y="84.3" transform="rotate(90 135.4 84.3)">I9</text>
<text x="137.1" y="84.3" transform="rotate(90 137.1 84.3)">I8</text>
<text x="138.8" y="84.3" transform="rotate(90 138.8 84.3)">I7</text>
<text x="140.5" y="84.3" transform="rotate(90 140.5 84.3)">I6</text>
<text x="142.2" y="84.3" transform="rotate(90 142.2 84.3)">I5</text>
<text x="143.9" y="84.3" transform="rotate(90 143.9 84.3)">I4</text>
<text x="145.5" y="84.3" transform="rotate(90 145.5 84.3)">I3</text>
<text x="147.2" y="84.3" transform="rotate(90 147.2 84.3)">I2</text>
<text x="148.9" y="84.3" transform="rotate(90 148.9 84.3)">I1</text>
<text x="150.6" y="84.3" transform="rotate(90 150.6 84.3)">I0</text>
<text x="167.5" y="84.3" transform="rotate(90 167.5 84.3)">I13</text>
<text x="169.1" y="84.3" transform="rotate(90 169.1 84.3)">I12</text>
<text x="170.8" y="84.3" transform="rotate(90 170.8 84.3)">I11</text>
<text x="172.5" y="84.3" transform="rotate(90 172.5 84.3)">I10</text>
<text x="174.2" y="84.3" transform="rotate(90 174.2 84.3)">I9</text>
<text x="175.9" y="84.3" transform="rotate(90 175.9 84.3)">I8</text>
<text x="177.6" y="84.3" transform="rotate(90 177.6 84.3)">I7</text>
<text x="179.3" y="84.3" transform="rotate(90 179.3 84.3)">I6</text>
<text x="180.9" y="84.3" transform="rotate(90 180.9 84.3)">I5</text>
<text x="182.6" y="84.3" transform="rotate(90 182.6 84.3)">I4</text>
<text x="184.3" y="84.3" transform="rotate(90 184.3 84.3)">I3</text>
<text x="186" y="84.3" transform="rotate(90 186 84.3)">I2</text>
<text x="187.7" y="84.3" transform="rotate(90 187.7 84.3)">I1</text>
<text x="189.4" y="84.3" transform="rotate(90 189.4 84.3)">I0</text>
<text x="64.6" y="90.7" transform="rotate(90 64.6 90.7)">Q8</text>
<text x="66.3" y="90.7" transform="rotate(90 66.3 90.7)">Q7</text>
<text x="68" y="90.7" transform="rotate(90 68 90.7)">Q6</text>
<text x="69.7" y="90.7" transform="rotate(90 69.7 90.7)">Q5</text>
<text x="71.4" y="90.7" transform="rotate(90 71.4 90.7)">Q4</text>
<text x="73.1" y="90.7" transform="rotate(90 73.1 90.7)">Q3</text>
<text x="74.7" y="90.7" transform="rotate(90 74.7 90.7)">Q2</text>
<text x="76.4" y="90.7" transform="rotate(90 76.4 90.7)">Q1</text>
<text x="138.8" y="94.3" transform="rotate(90 138.8 94.3)">F7</text>
<text x="140.5" y="94.3" transform="rotate(90 140.5 94.3)">F6</text>
<text x="142.2" y="94.3" transform="rotate(90 142.2 94.3)">F5</text>
<text x="143.9" y="94.3" transform="rotate(90 143.9 94.3)">F4</text>
<text x="145.5" y="94.3" transform="rotate(90 145.5 94.3)">F3</text>
<text x="147.2" y="94.3" transform="rotate(90 147.2 94.3)">F2</text>
<text x="148.9" y="94.3" transform="rotate(90 148.9 94.3)">F1</text>
<text x="150.6" y="94.3" transform="rotate(90 150.6 94.3)">F0</text>
<text x="177.6" y="94.3" transform="rotate(90 177.6 94.3)">F7</text>
<text x="179.3" y="94.3" transform="rotate(90 179.3 94.3)">F6</text>
<text x="180.9" y="94.3" transform="rotate(90 180.9 94.3)">F5</text>
<text x="182.6" y="94.3" transform="rotate(90 182.6 94.3)">F4</text>
<text x="184.3" y="94.3" transform="rotate(90 184.3 94.3)">F3</text>
<text x="186" y="94.3" transform="rotate(90 186 94.3)">F2</text>
<text x="187.7" y="94.3" transform="rotate(90 187.7 94.3)">F1</text>
<text x="189.4" y="94.3" transform="rotate(90 189.4 94.3)">F0</text>
<text x="54.5" y="121.4" transform="rotate(90 54.5 121.4)">I13</text>
<text x="56.2" y="121.4" transform="rotate(90 56.2 121.4)">I12</text>
<text x="57.9" y="121.4" transform="rotate(90 57.9 121.4)">I11</text>
<text x="59.6" y="121.4" transform="rotate(90 59.6 121.4)">I10</text>
<text x="61.2" y="121.4" transform="rotate(90 61.2 121.4)">I9</text>
<text x="62.9" y="121.4" transform="rotate(90 62.9 121.4)">I8</text>
<text x="64.6" y="121.4" transform="rotate(90 64.6 121.4)">I7</text>
<text x="66.3" y="121.4" transform="rotate(90 66.3 121.4)">I6</text>
<text x="68" y="121.4" transform="rotate(90 68 121.4)">I5</text>
<text x="69.7" y="121.4" transform="rotate(90 69.7 121.4)">I4</text>
<text x="71.4" y="121.4" transform="rotate(90 71.4 121.4)">I3</text>
<text x="73.1" y="121.4" transform="rotate(90 73.1 121.4)">I2</text>
<text x="74.7" y="121.4" transform="rotate(90 74.7 121.4)">I1</text>
<text x="76.4" y="121.4" transform="rotate(90 76.4 121.4)">I0</text>
<text x="64.6" y="131.4" transform="rotate(90 64.6 131.4)">F7</text>
<text x="66.3" y="131.4" transform="rotate(90 66.3 131.4)">F6</text>
<text x="68" y="131.4" transform="rotate(90 68 131.4)">F5</text>
<text x="69.7" y="131.4" transform="rotate(90 69.7 131.4)">F4</text>
<text x="71.4" y="131.4" transform="rotate(90 71.4 131.4)">F3</text>
<text x="73.1" y="131.4" transform="rotate(90 73.1 131.4)">F2</text>
<text x="74.7" y="131.4" transform="rotate(90 74.7 131.4)">F1</text>
<text x="76.4" y="131.4" transform="rotate(90 76.4 131.4)">F0</text>
<text x="59.6" y="182.1" transform="rotate(90 59.6 182.1)">2G</text>
<text x="61.2" y="182.1" transform="rotate(90 61.2 182.1)">1G</text>
<text x="64.6" y="182.1" transform="rotate(90 64.6 182.1)">2A4</text>
<text x="66.3" y="182.1" transform="rotate(90 66.3 182.1)">2A3</text>
<text x="68" y="182.1" transform="rotate(90 68 182.1)">2A2</text>
<text x="69.7" y="182.1" transform="rotate(90 69.7 182.1)">2A1</text>
<text x="71.4" y="182.1" transform="rotate(90 71.4 182.1)">1A4</text>
<text x="73.1" y="182.1" transform="rotate(90 73.1 182.1)">1A3</text>
<text x="74.7" y="182.1" transform="rotate(90 74.7 182.1)">1A2</text>
<text x="76.4" y="182.1" transform="rotate(90 76.4 182.1)">1A1</text>
<text x="95" y="182.1" transform="rotate(90 95 182.1)">2G</text>
<text x="96.6" y="182.1" transform="rotate(90 96.6 182.1)">1G</text>
<text x="100" y="182.1" transform="rotate(90 100 182.1)">2A4</text>
<text x="101.7" y="182.1" transform="rotate(90 101.7 182.1)">2A3</text>
<text x="103.4" y="182.1" transform="rotate(90 103.4 182.1)">2A2</text>
<text x="105.1" y="182.1" transform="rotate(90 105.1 182.1)">2A1</text>
<text x="106.8" y="182.1" transform="rotate(90 106.8 182.1)">1A4</text>
<text x="108.5" y="182.1" transform="rotate(90 108.5 182.1)">1A3</text>
<text x="110.1" y="182.1" transform="rotate(90 110.1 182.1)">1A2</text>
<text x="111.8" y="182.1" transform="rotate(90 111.8 182.1)">1A1</text>
<text x="133.7" y="182.1" transform="rotate(90 133.7 182.1)">2G</text>
<text x="135.4" y="182.1" transform="rotate(90 135.4 182.1)">1G</text>
<text x="138.8" y="182.1" transform="rotate(90 138.8 182.1)">2A4</text>
<text x="140.5" y="182.1" transform="rotate(90 140.5 182.1)">2A3</text>
<text x="142.2" y="182.1" transform="rotate(90 142.2 182.1)">2A2</text>
<text x="143.9" y="182.1" transform="rotate(90 143.9 182.1)">2A1</text>
<text x="145.5" y="182.1" transform="rotate(90 145.5 182.1)">1A4</text>
<text x="147.2" y="182.1" transform="rotate(90 147.2 182.1)">1A3</text>
<text x="148.9" y="182.1" transform="rotate(90 148.9 182.1)">1A2</text>
<text x="150.6" y="182.1" transform="rotate(90 150.6 182.1)">1A1</text>
<text x="167.5" y="182.1" transform="rotate(90 167.5 182.1)">I13</text>
<text x="169.1" y="182.1" transform="rotate(90 169.1 182.1)">I12</text>
<text x="170.8" y="182.1" transform="rotate(90 170.8 182.1)">I11</text>
<text x="172.5" y="182.1" transform="rotate(90 172.5 182.1)">I10</text>
<text x="174.2" y="182.1" transform="rotate(90 174.2 182.1)">I9</text>
<text x="175.9" y="182.1" transform="rotate(90 175.9 182.1)">I8</text>
<text x="177.6" y="182.1" transform="rotate(90 177.6 182.1)">I7</text>
<text x="179.3" y="182.1" transform="rotate(90 179.3 182.1)">I6</text>
<text x="180.9" y="182.1" transform="rotate(90 180.9 182.1)">I5</text>
<text x="182.6" y="182.1" transform="rotate(90 182.6 182.1)">I4</text>
<text x="184.3" y="182.1" transform="rotate(90 184.3 182.1)">I3</text>
<text x="186" y="182.1" transform="rotate(90 186 182.1)">I2</text>
<text x="187.7" y="182.1" transform="rotate(90 187.7 182.1)">I1</text>
<text x="189.4" y="182.1" transform="rotate(90 189.4 182.1)">I0</text>
<text x="64.6" y="189.5" transform="rotate(90 64.6 189.5)">2Y4</text>
<text x="66.3" y="189.5" transform="rotate(90 66.3 189.5)">2Y3</text>
<text x="68" y="189.5" transform="rotate(90 68 189.5)">2Y2</text>
<text x="69.7" y="189.5" transform="rotate(90 69.7 189.5)">2Y1</text>
<text x="71.4" y="189.5" transform="rotate(90 71.4 189.5)">1Y4</text>
<text x="73.1" y="189.5" transform="rotate(90 73.1 189.5)">1Y3</text>
<text x="74.7" y="189.5" transform="rotate(90 74.7 189.5)">1Y2</text>
<text x="76.4" y="189.5" transform="rotate(90 76.4 189.5)">1Y1</text>
<text x="100" y="189.5" transform="rotate(90 100 189.5)">2Y4</text>
<text x="101.7" y="189.5" transform="rotate(90 101.7 189.5)">2Y3</text>
<text x="103.4" y="189.5" transform="rotate(90 103.4 189.5)">2Y2</text>
<text x="105.1" y="189.5" transform="rotate(90 105.1 189.5)">2Y1</text>
<text x="106.8" y="189.5" transform="rotate(90 106.8 189.5)">1Y4</text>
<text x="108.5" y="189.5" transform="rotate(90 108.5 189.5)">1Y3</text>
<text x="110.1" y="189.5" transform="rotate(90 110.1 189.5)">1Y2</text>
<text x="111.8" y="189.5" transform="rotate(90 111.8 189.5)">1Y1</text>
<text x="138.8" y="189.5" transform="rotate(90 138.8 189.5)">2Y4</text>
<text x="140.5" y="189.5" transform="rotate(90 140.5 189.5)">2Y3</text>
<text x="142.2" y="189.5" transform="rotate(90 142.2 189.5)">2Y2</text>
<text x="143.9" y="189.5" transform="rotate(90 143.9 189.5)">2Y1</text>
<text x="145.5" y="189.5" transform="rotate(90 145.5 189.5)">1Y4</text>
<text x="147.2" y="189.5" transform="rotate(90 147.2 189.5)">1Y3</text>
<text x="148.9" y="189.5" transform="rotate(90 148.9 189.5)">1Y2</text>
<text x="150.6" y="189.5" transform="rotate(90 150.6 189.5)">1Y1</text>
<text x="177.6" y="192.1" transform="rotate(90 177.6 192.1)">F7</text>
<text x="179.3" y="192.1" transform="rotate(90 179.3 192.1)">F6</text>
<text x="180.9" y="192.1" transform="rotate(90 180.9 192.1)">F5</text>
<text x="182.6" y="192.1" transform="rotate(90 182.6 192.1)">F4</text>
<text x="184.3" y="192.1" transform="rotate(90 184.3 192.1)">F3</text>
<text x="186" y="192.1" transform="rotate(90 186 192.1)">F2</text>
<text x="187.7" y="192.1" transform="rotate(90 187.7 192.1)">F1</text>
<text x="189.4" y="192.1" transform="rotate(90 189.4 192.1)">F0</text>
</g>
<text font-size="1.4" fill="#1021ff" x="31.6" y="245.7" transform="rotate(90 31.6 245.7)">Note</text>
<g font-size="1.2" fill="#420084">
<text x="21.3" y="201.1" transform="rotate(90 21.3 201.1)">data registers.schfile</text>
<text x="21.3" y="222.6" transform="rotate(90 21.3 222.6)">3/30/2008 11:44:28 AM</text>
<text x="21.3" y="239.4" transform="rotate(90 21.3 239.4)">{SHNO}</text>
</g>
<g font-size="1.1">
<text x="25.7" y="201.1" transform="rotate(90 25.7 201.1)">Size</text>
<text x="33" y="201.1" transform="rotate(90 33 201.1)">Title</text>
<text x="25.7" y="207.4" transform="rotate(90 25.7 207.4)">DOC NO.</text>
<text x="25.7" y="229.9" transform="rotate(90 25.7 229.9)">Revision</text>
</g>
</svg>
